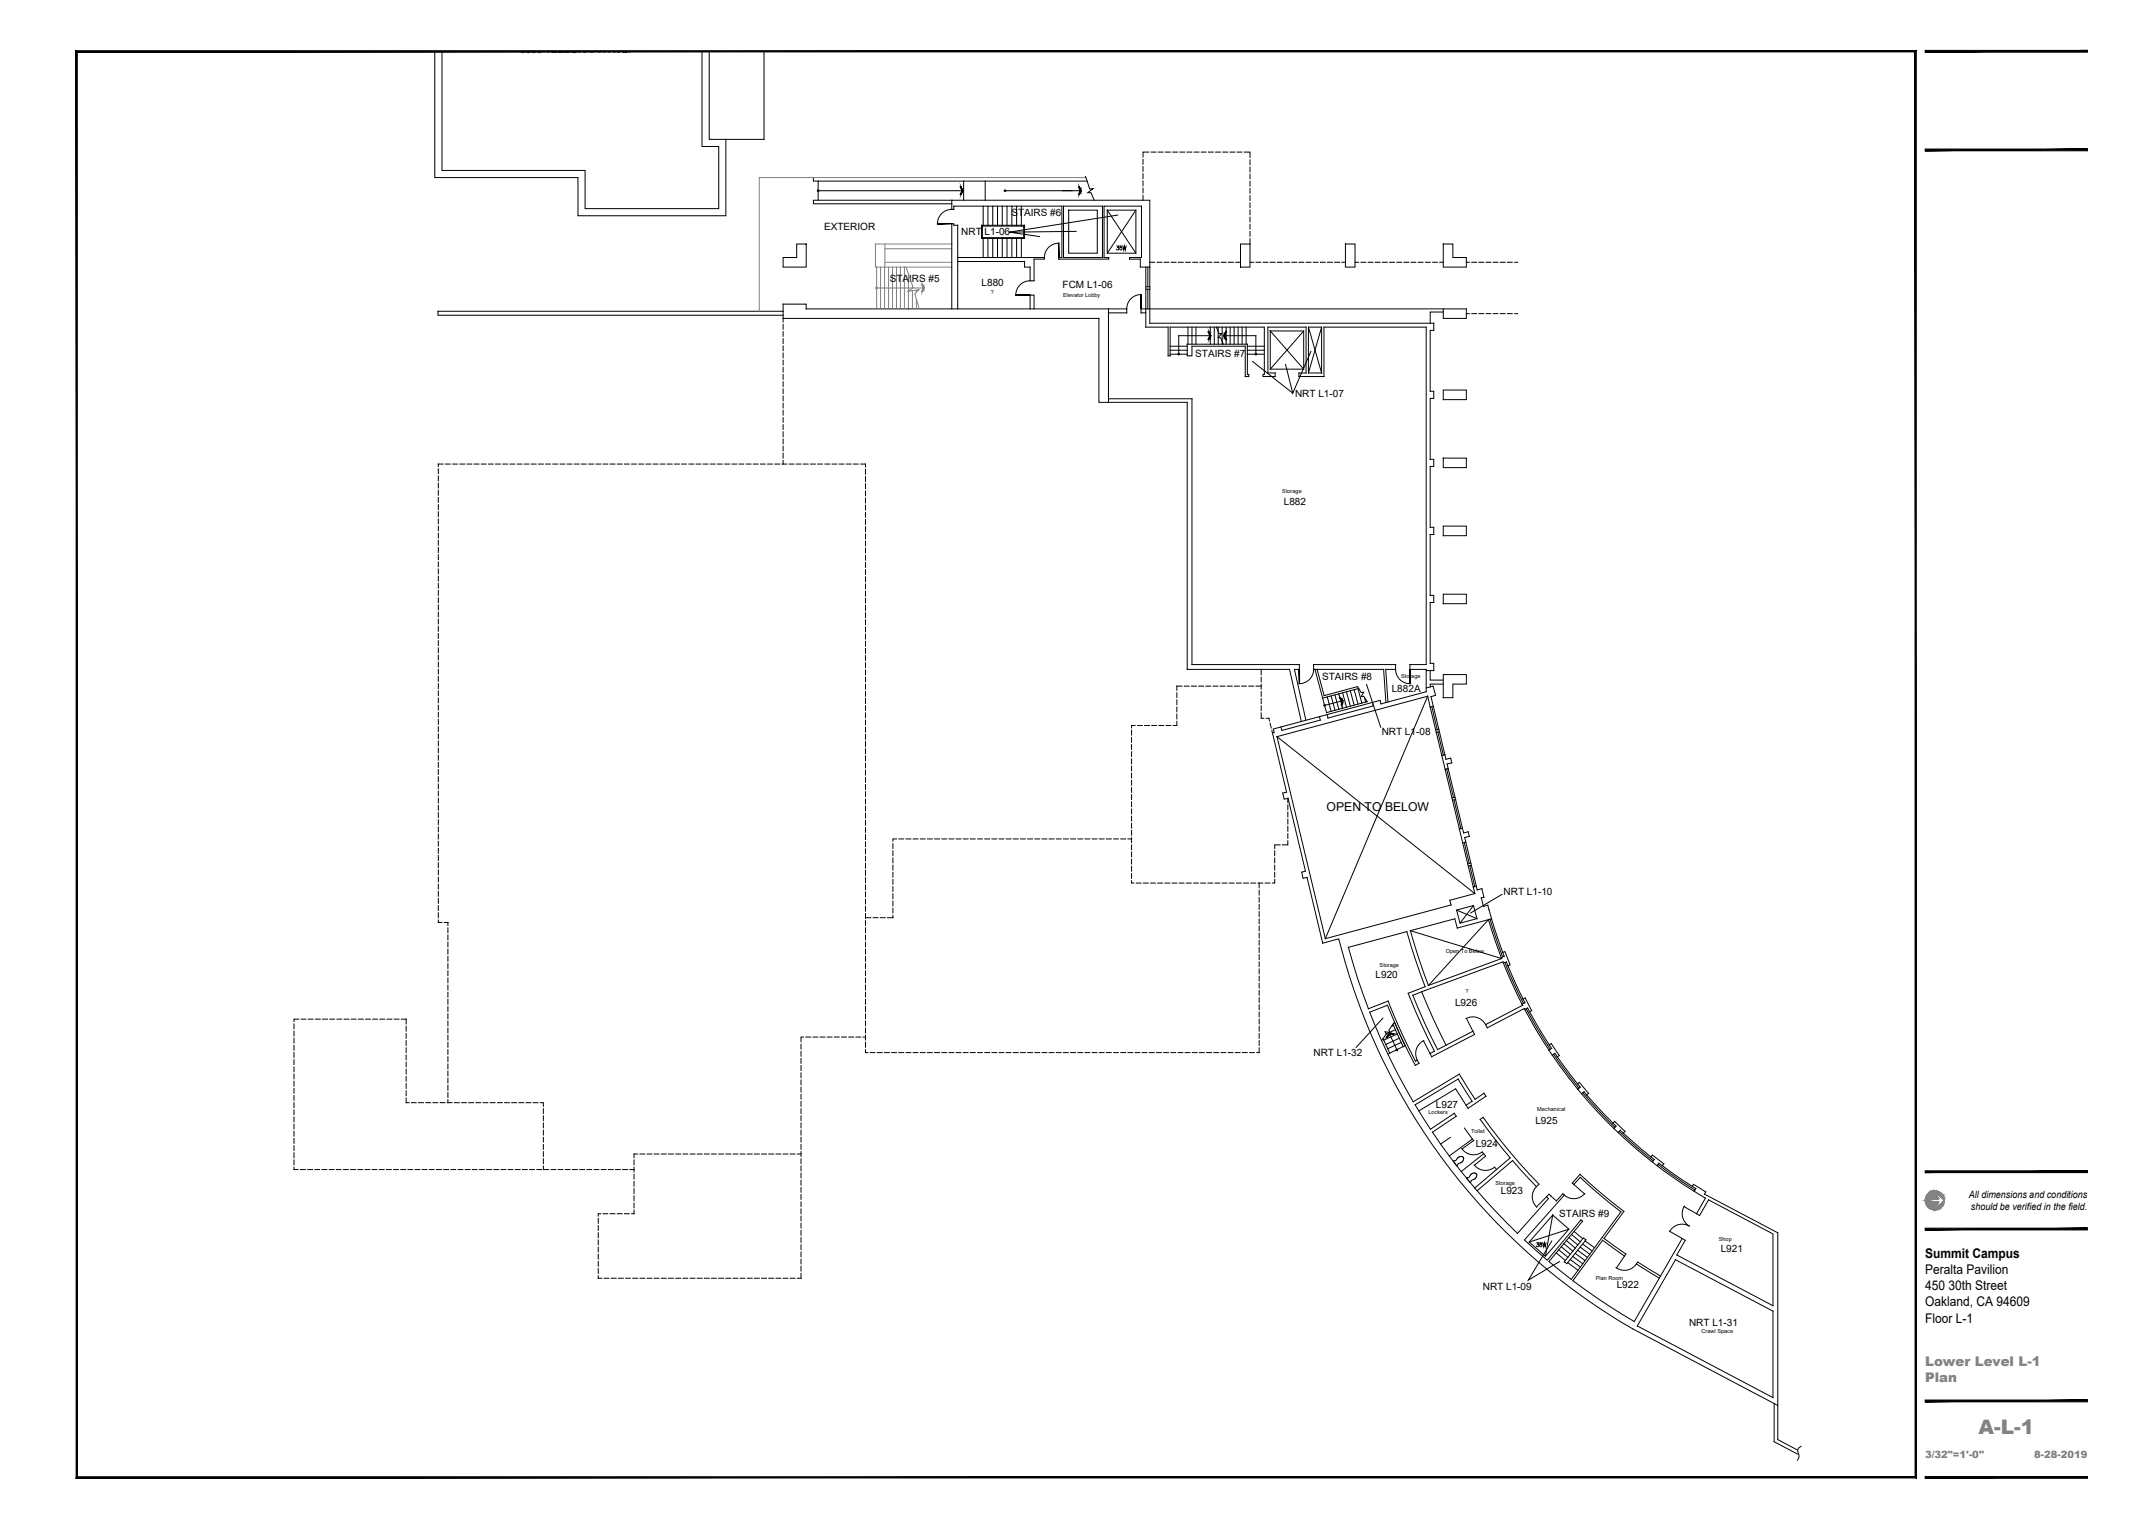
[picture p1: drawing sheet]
<svg xmlns="http://www.w3.org/2000/svg" width="1067mm" height="762mm" viewBox="0 0 1067 762" stroke-linecap="round" stroke-linejoin="round" font-family="sans-serif">
<!-- layer: A-WALL-FULL -->
<g fill="none" stroke="#000" stroke-width=".5">
<path d="M217 26v63h71v19h74v-39M221 26v59h71v19h67v-31h-9v-47M354 26v43h27v-43M475 100h99v33h-5v-4h-5v-1h6v-25h-19v25h2v1h-25v-1h2v-25h-54v1h-1zM531 103h19v25h-19zM391 128h7v-6h4v11h-11zM478 128h43v1h-5v11h-2v-7h-3v-3h-33M619 122h5v11h-5zM671 122h5v11h-5zM720 122h5v6h7v5h-12zM391 155h-172v2h172M475 154v-42h1h2v42"/>
<path d="M514 154v-7h2v7M553 156h9v-2h-160v-2h-11v7h157v42h44v133h51l6 26M553 154v47M572 154v9h11v14h1v-14h47v24h-1v1h6v-2h-3v-23h19v23h-4v2h13v-25h51v168h-8v3h8v11l-23 6v-2l-54 15 1 1-1 1 7 29-2 1 1 3 2-1 8 36-2 1 1 3h2l8 32 8-2a312 312 0 0 0 147 195l72 38M574 154v7h141v4h-1v30h1v4h-1v30h1v4h-1v30h1v4h-1v30h1v3h-1v31h1v3h-3M720 154v5h12v-5h-163v2h3M720 156h-6v5M592 172h30v15h1v1h-2v-15h-26v4h-3zM653 163h6v23h-6zM553 199h42v132h53v3h-2l6 25M720 195h12v4h-12zM720 228h12v5h-12z"/>
<path d="M720 262h12v5h-12zM720 296h12v5h-12zM714 334v5h6M720 336h12v5h-7v7h-5zM658 357l1 2-19 5-1-1M685 350v2l-22 6-1-2M693 350l-2-16h5v-3h-41v3h35l2 16M712 343l3-1 1 5h-2l1 5-1 1-2-6-75 20 24 101 63-17-1-2 13-3-1-4h2v2l2-1 1 4-1 1 1 4 2-1 2 7-17 5-1-5-22 6 9 27 36-13 2-1-1-2h1l3 6-2 1v-2h-2l-45 16 12 27 18-9 1 2-22 11v-2l2-1-7-13-6-16 8-3-9-27-29 7 4 16 6 15 10-4 10 24 3 6h1l1 1-2 1-9-18-5-12-9 4 11 25 11 19 23-13 8 12 4-3 1 2-8 6-1-2 3-2-7-11-22 13 8 12 12-8 1 2-12 8a311 311 0 0 0 42 50l16-17-1-1 1-1 4 3 3-4 1 1-20 22 11 10 17-20 1 1-17 20 11 9 25-34-21-17-3 4v-1l3-4 22 18-10 14 11 7v1l-11-7-15 20 18 12 12 8 24-41 2 1-4 7 48 25v-36l-32-17-5 8-1-1 4-7-6-4 1-1-2-1 1-1 6 3-1 1 37 20v103l10 5M720 341h-6v2M719 377l2-1 1 3 2-1v2l-2 1 1 2-2 1zM728 413h2v2h3v2l-2 1v2h-1zM727 454l8-2 2 6-8 2z"/>
<path d="M741 511l19-10h-1l2-1-1-2h1l3 6-1 1-1-2h-1l-19 10zM773 521l1-1 4 6-1 1-1-2-1 1-2-2 1-1zM787 541l1-1 5 5-1 1-2-2-1 1-2-2 1-1zM805 563l1-1-1-2 1-1 5 5-1 1-2-1-1 1M824 580l1-2-1-1v-1l6 4-1 1-1-1-1 1M736 592l18-15-15-19 1-1 13 17 15 17-1 1-12-13-18 15M829 636l-12-7-1 1 12 7M836 628l49 26v43l-68-36zM885 700v19l12 6"/>
</g>
<!-- layer: A-FLOR-STRS -->
<g fill="none" stroke="#000" stroke-width=".5">
<path d="M406 89v1h136M408 90v10M475 100h-69v2h69M481 90v10M492 90v10M542 88l2 6h1l-2 2h1l2 4M490 112h21v7h-21zM490 113h21v6h-21zM491 103v9M491 119v9M493 103v9M493 119v9"/>
<path d="M495 103v9M495 119v9M498 103v9M498 119v9M500 103v9M500 119v9M502 103v9M502 119v9M505 103v9M505 119v9M507 103v9M507 119v9"/>
<path d="M510 103v10M510 119v9M584 177h8M584 175h8M584 173h8M593 163v9M595 163v9M597 163v9M604 163v9M606 163v9M607 163l1 3h2l-2 2h1l1 4M608 163v9"/>
<path d="M610 163v9M612 163v9M614 163v9M616 163v9M618 163v9M620 163v9M622 163v9M622 177h9M622 175h9M622 173h9M656 334l6 21 20-5-2-3h-1l1-2h-1l-2-3-16 5-4-13M662 348l2 7"/>
<path d="M664 347l2 7M666 347l2 7M668 346l2 7M670 346l2 7M672 345l2 7M674 344l2 8M676 344l2 7M678 343l2 8M678 343l-18 5M681 348v2M689 519l3-3-1-1h3l-1-1 3-4 5 11-8 5M690 518l3 7"/>
<path d="M693 515l-1 1M695 511l5 11M695 511l-1 1M696 514l-3 1M697 516l-7 3M698 518l-7 3M699 520l-7 3M724 567l-5 4M731 563l4 6M735 568l-12 8M740 574l1 3M740 575l-11 9"/>
<path d="M746 582l1 1M782 619l4 3M783 617l4 4M784 616l5 3M785 614l5 4M790 617l1 1-9 12-1-1zM791 619l5 3M776 625l5 4M778 623l4 4M779 622l5 4M780 620l5 4M782 630l5 3"/>
<path d="M783 628l6 4M785 627l5 3M786 625l5 4M787 623l5 4M788 622l5 3M790 620l4 4"/>
</g>
<!-- layer: A-FLOR-SHFT -->
<g fill="none" stroke="#000" stroke-width=".5">
<path d="M533 105h15v21h-15zM553 105h14v21h-14zM553 105l14 21M567 105l-14 21M634 165h17v19h-17zM634 165l17 19M651 165l-17 19M653 163l6 23M659 163l-6 23M712 347l-51 121M637 367l99 79M727 454l10 4"/>
<path d="M735 452l-6 8M743 459l-30 32M704 464l45 14M775 606l8 7-12 13-8-7zM775 606l-4 20M783 613l-20 6"/>
</g>
<!-- layer: L-EXTERIOR -->
<g fill="none" stroke="#808080" stroke-width=".5">
<path d="M542 89h-163v66M437 133v21M439 133v21M441 133v21M442 122v11M442 131h33M442 124h33M443 133v21M445 133v21M447 133v21M449 133v21M451 133v21"/>
<path d="M452 133l4 10-3 2h5l-2 2 3 7M453 137v17M475 122h-38v11h38M437 144h24M455 142v2M455 145v9M457 145v1M457 149v5M460 142l1 2-1 1 1-1z"/>
<circle cx="437" cy="144" r=".4"/>
</g>
<!-- layer: A-OVHD -->
<g fill="none" stroke="#000" stroke-width=".5">
<path d="M570 80v2M573 76h-3v2M574 76h3M578 76h2M582 76h2M585 76h3M589 76h2M592 76h3M596 76h2M599 76h3M603 76h2M607 76h2"/>
<path d="M610 76h3M614 76h2M617 76h3M621 76h3v3M624 80v2M570 83v2M570 87v2M570 90v3M570 94v2M570 97v3M624 83v3M624 87v2"/>
<path d="M624 90v3M624 94v2M624 98v2M624 101v3M624 105v2M624 108v3M624 112v2M624 115v3M624 119v3M574 131h2M577 131h3M581 131h2"/>
<path d="M584 131h3M588 131h2M592 131h2M595 131h3M599 131h2M602 131h3M606 131h2M609 131h3M613 131h2M617 131h2M624 131h2M627 131h2"/>
<path d="M630 131h3M634 131h2M637 131h3M641 131h2M645 131h2M648 131h3M652 131h2M655 131h3M659 131h2M662 131h3M666 131h2M670 131h1"/>
<path d="M676 131h2M679 131h2M683 131h2M686 131h3M690 131h2M693 131h3M697 131h2M701 131h2M704 131h2M708 131h2M711 131h3M715 131h2"/>
<path d="M718 131h2M732 131h1M734 131h3M738 131h2M741 131h3M745 131h2M749 131h2M752 131h3M756 131h1M391 159v2M732 156h1M734 156h3"/>
<path d="M738 156h2M741 156h3M745 156h2M749 156h2M752 156h3M756 156h1M391 162v2M391 165v3M391 169v2M391 172v3M391 176v2M391 180v2"/>
<path d="M391 183v3M391 187v2M391 190v3M391 194v2M391 197v3M391 201v2M391 205v2M391 208v3M391 212v2M391 215v3M391 219v2M219 234v2"/>
<path d="M219 237v3M221 231h-2v2M222 231h3M226 231h2M229 231h3M233 231h2M237 231h2M240 231h3M244 231h2M247 231h3M251 231h2M254 231h3"/>
<path d="M258 231h2M262 231h2M265 231h3M269 231h2M272 231h3M276 231h2M279 231h3M283 231h2M287 231h2M290 231h3M294 231h2M297 231h3"/>
<path d="M301 231h2M304 231h3M308 231h2M312 231h2M315 231h3M319 231h2M322 231h3M326 231h2M329 231h3M333 231h2M337 231h2M340 231h3"/>
<path d="M344 231h2M347 231h3M351 231h2M354 231h3M358 231h2M362 231h2M365 231h3M369 231h2M372 231h3M376 231h2M379 231h3M383 231h2"/>
<path d="M387 231h2M390 231h3M391 222v3M391 226v2M391 230v1M394 231h2M397 231h3M401 231h2M404 231h3M408 231h2M412 231h2M415 231h3"/>
<path d="M419 231h2M422 231h3M426 231h2M429 231h3v2M432 234v3M432 238v2M219 241v2M219 245v2M219 248v2M219 252v2M219 255v3M219 259v2"/>
<path d="M432 241v3M432 245v2M432 248v3M432 252v2M432 256v2M432 259v2M219 262v3M219 266v2M219 270v2M219 273v2M219 277v2M432 263v2"/>
<path d="M432 266v3M432 270v2M432 273v3M432 277v2M219 280v3M219 284v2M219 287v3M219 291v2M219 295v2M219 298v2M432 281v2M432 284v2"/>
<path d="M432 288v2M432 291v3M432 295v2M432 298v3M219 302v2M219 305v3M219 309v2M219 312v3M219 316v2M219 320v2M432 302v2M432 306v2"/>
<path d="M432 309v2M432 313v2M432 316v3M432 320v2M219 323v2M219 327v2M219 330v3M219 334v2M219 337v3M432 323v3M432 327v2M432 331v2"/>
<path d="M432 334v2M432 338v2M629 334v2M629 338v2M219 341v2M219 345v2M219 348v2M219 352v2M219 355v3M219 359v2M432 341v3M432 345v2"/>
<path d="M432 348v3M432 352v2M432 356v2M432 359v3M587 360v2h-2M587 345v3M587 349v2M587 353v2M587 356v3M590 342h-3v2M591 342h2M595 342h2"/>
<path d="M598 342h3M602 342h2M605 342h3M609 342h2M612 342h3M616 342h2M620 342h2M623 342h3M627 342h2M629 356v2h2M629 341v3M629 345v2"/>
<path d="M629 348v3M629 352v2M632 358h1v2M219 362v3M219 366v2M219 370v2M219 373v2M219 377v2M432 363v2M432 366v3M432 370v2M432 373v3"/>
<path d="M432 377v2M565 364v3M565 368v2M565 371v3M565 375v2M565 378v3M566 362h-1v1M568 362h2M571 362h3M575 362h2M578 362h3M582 362h2"/>
<path d="M634 361v2M635 364v2M219 380v3M219 384v2M219 387v3M219 391v2M219 395v2M219 398v3M432 381v2M432 384v2M432 388v2M432 391v3"/>
<path d="M432 395v2M432 398v3M565 382v2M565 386v2M565 389v3M565 393v2M565 396v3M565 400v2M643 398v2M219 402v2M219 405v3M219 409v2"/>
<path d="M219 412v3M219 416v2M219 420v2M432 402v2M432 406v2M432 409v3M432 413v2M432 416v3M432 420v2M447 418h-1v2M448 418h3M452 418h2"/>
<path d="M456 418h2M459 418h3M463 418h2M466 418h3M470 418h2M474 418h2M477 418h2M481 418h2M484 418h3M488 418h2M491 418h3M495 418h2"/>
<path d="M499 418h2M502 418h2M506 418h2M509 418h3M513 418h2M516 418h3M520 418h2M524 418h2M527 418h2M531 418h2M534 418h3M538 418h2"/>
<path d="M541 418h3M545 418h2M549 418h2M552 418h2M556 418h2M559 418h3M563 418h2M565 403v3M565 407v2M565 411v2M565 414v3M565 418v2"/>
<path d="M643 419v2h-3M643 401v3M643 405v2M643 409v2M643 412v3M643 416v2M219 423v2M219 427v2M219 430v3M219 434v2M219 437v3M432 423v3"/>
<path d="M432 427v2M432 431v2M432 434v3M432 438v2M446 421v2M446 424v3M446 428v2M446 431v3M446 435v2M446 439v2M565 439v1h1M565 421v3"/>
<path d="M565 425v2M565 428v3M565 432v2M565 436v2M636 439v1h-1M636 424v3M636 428v2M636 431v3M636 435v2M639 421h-3v2M219 441v2M219 445v2"/>
<path d="M219 448v2M219 452v2M219 455v3M219 459v1h2M432 441v3M432 445v2M432 448v3M432 452v2M432 456v2M432 459v3M432 458h3M436 458h2"/>
<path d="M439 458h3M446 442v3M446 446v2M446 449v3M446 453v2M446 456v2h-3M567 440h2M571 440h2M574 440h3M578 440h2M581 440h3M585 440h2"/>
<path d="M588 440h3M592 440h2M596 440h2M599 440h2M603 440h2M606 440h3M610 440h2M613 440h3M617 440h2M621 440h2M624 440h3M628 440h2"/>
<path d="M628 440v3M628 444v2M628 448v2M628 451v2M628 455v2M628 458v3M631 440h3M222 460h1v2M223 463v2M223 466v3M223 470v2M223 473v3"/>
<path d="M223 477v2M432 463v2M432 466v3M432 470v2M432 473v3M432 477v2M628 462v2M628 465v3M628 469v2M628 473v2M628 476v2M628 480v2"/>
<path d="M223 481v2M223 484v3M223 488v2M223 491v3M223 495v2M223 498v3M432 481v2M432 484v3M432 488v2M432 491v3M432 495v2M432 498v3"/>
<path d="M628 483v3M628 487v2M628 490v3M628 494v2M628 498v2M147 511v2M147 514v3M147 518v2M149 508h-2v1M150 508h3M154 508h2M157 508h3"/>
<path d="M161 508h2M165 508h2M168 508h2M172 508h2M175 508h3M179 508h2M182 508h3M186 508h2M190 508h2M193 508h3M197 508h2M200 508h3v3"/>
<path d="M203 512v2M203 515v3M203 519v2M223 502v2M223 506v2M223 509v2M223 513v2M223 516v3M223 520v2M401 517h-1v3M402 517h2M406 517h2"/>
<path d="M409 517h3M413 517h2M416 517h3M420 517h2M424 517h2M427 517h2M431 517h1M432 502v2M432 506v2M432 509v2M432 513v2M432 516v3"/>
<path d="M432 520v2M628 501v2M628 505v2M628 508v3M628 512v2M628 515v3M628 519v2M147 521v3M147 525v2M147 528v3M147 532v2M147 536v2"/>
<path d="M147 539v3M203 523v2M203 526v2M203 530v2M203 533v3M203 537v2M223 523v3M223 527v2M223 531v2M223 534v3M223 538v2M400 521v2"/>
<path d="M400 524v3M400 528v2M400 531v3M400 535v2M400 539v2M432 523v2h1M434 525h3M438 525h2M441 525h3M445 525h2M448 525h3M452 525h2"/>
<path d="M456 525h2M459 525h3M463 525h2M466 525h3M470 525h2M474 525h2M477 525h2M481 525h2M484 525h3M488 525h2M491 525h3M495 525h2"/>
<path d="M499 525h2M502 525h2M506 525h2M509 525h3M513 525h2M516 525h3M520 525h2M524 525h2M527 525h2M531 525h2M534 525h3M538 525h2"/>
<path d="M541 525h3M545 525h2M549 525h2M552 525h2M556 525h2M559 525h3M563 525h2M566 525h3M570 525h2M574 525h2M577 525h2M581 525h2"/>
<path d="M584 525h3M588 525h2M591 525h3M595 525h2M599 525h2M602 525h2M606 525h2M609 525h3M613 525h2M616 525h3M620 525h2M624 525h2"/>
<path d="M628 523v2h-1M147 543v2M147 546v3M147 550v2M147 553v3M147 557v2M203 548v2h1M203 540v3M203 544v2M205 550h3M209 550h2M212 550h3"/>
<path d="M216 550h2M220 550h2M223 550h3M223 541v3M223 545v2M223 548v2M227 550h2M230 550h3M234 550h2M237 550h3M241 550h2M245 550h2"/>
<path d="M248 550h3M252 550h2M255 550h3M259 550h2M262 550h3M266 550h2M270 550h1v2M271 553v2M271 556v3M400 542v3M400 546v2M400 549v3"/>
<path d="M400 553v2M400 556v3M147 561v2M147 564v3M147 568v2M147 571v3M147 575v2M147 578v3M271 560v2M271 564v2M271 567v3M271 571v2"/>
<path d="M271 574v3M271 578v2M316 578v3M318 576h-2v1M319 576h3M323 576h2M326 576h3M330 576h2M334 576h2M337 576h3M341 576h2M344 576h3"/>
<path d="M348 576h2M351 576h3M355 576h2M359 576h2M362 576h3M366 576h2M369 576h3M373 576h2M376 576h3M380 576h2M384 576h2M387 576h3"/>
<path d="M391 576h2M394 576h3M398 576h2M400 560v2M400 564v2M400 567v3M400 571v2M400 574v3M400 578v2M147 582v1h2M150 583h2M154 583h2"/>
<path d="M157 583h2M161 583h2M164 583h3M168 583h2M171 583h3M175 583h2M179 583h2M182 583h3M186 583h2M189 583h3M193 583h2M196 583h3"/>
<path d="M200 583h2M204 583h2M207 583h3M211 583h2M214 583h3M218 583h2M221 583h3M225 583h2M229 583h2M232 583h2M236 583h2M239 583h3"/>
<path d="M243 583h2M246 583h3M250 583h2M254 583h2M257 583h3M261 583h2M264 583h3M268 583h2M271 581v2M271 583h3M275 583h2M279 583h2"/>
<path d="M282 583h2M286 583h2M289 583h3M293 583h2M296 583h3M300 583h2M304 583h2M307 583h3M311 583h2M314 583h2M316 582v2M316 586v2"/>
<path d="M316 589v3M316 593v2M316 596v3M316 600v2M400 581v3M400 585v2M400 589v2M400 592v3M400 596v2M400 599v3M299 608v2M299 611v3"/>
<path d="M299 615v2M299 618v3M300 605h-1v1M301 605h2M304 605h3M308 605h2M312 605h2M316 603v2h-1M400 603v2M400 606v3M400 610v2M400 614v2"/>
<path d="M400 617v3M299 636v1h1M299 622v2M299 626v2M299 629v2M299 633v2M301 637h3M305 637h2M309 637h2M312 637h3M316 637h2M319 637h3"/>
<path d="M323 637h2M326 637h3M330 637h2M334 637h2M337 637h3M341 637h2M344 637h3M348 637h2M351 637h3M355 637h2M359 637h2M362 637h3"/>
<path d="M366 637h2M369 637h3M373 637h2M376 637h3M380 637h2M384 637h2M387 637h3M391 637h2M394 637h3M400 621v2M400 624v3M400 628v2"/>
<path d="M400 631v3M400 635v2h-2"/>
</g>
<!-- layer: A-WALL-SILL -->
<g fill="none" stroke="#000" stroke-width=".5">
<path d="M572 133v21M574 133v21M714 353l5 24M715 352l6 24M718 364h-2M718 365h-1M721 384l7 29M723 383l7 30M726 398h-1M726 399h-1M731 420l6 22M730 420l5 22"/>
<path d="M734 430l-2 1M734 432h-1M743 459l6 19M744 458l6 17M750 480l9 21M752 482l8 16M761 503l12 21M763 505l10 16M775 526l12 17M777 527l10 14M789 545a237 237 0 0 0 56 49M792 546l13 14"/>
<path d="M810 565l14 12M829 581l15 11"/>
</g>
<!-- layer: A-GLAZ -->
<g fill="none" stroke="#000" stroke-width=".5">
<path d="M573 133v10M572 144h2M572 143h2M573 144v10M714 352l3 12M717 365l3 12M722 383l3 15M726 399l3 14M731 420l2 11M733 432l3 10M743 458l7 19M751 480l9 20"/>
<path d="M762 503l12 20M775 526l13 17M790 545l16 17M808 564l17 15M827 581l19 12"/>
</g>
<!-- layer: A-SYMB -->
<g fill="none" stroke="#000" stroke-width=".5">
<path d="M408 95h73M479 93l1 2v2h-1l1-2zM501 95h39M538 93l2 2-1 2h-1l1-2zM603 166l1 1-1 2 1-2zM604 167h-16v10M611 167h16v10M611 166h1l-1 1 1 2-1-2zM668 348l2 1v2h-1l1-1zM670 349l-9 3M693 515l2 1h-2l-1 1zM693 515l4 9"/>
<circle cx="408" cy="95" r=".4"/>
<circle cx="501" cy="95" r=".4"/>
<circle cx="588" cy="177" r=".4"/>
<circle cx="627" cy="177" r=".4"/>
<circle cx="661" cy="352" r=".4"/>
<circle cx="697" cy="524" r=".4"/>
</g>
<g fill="#000" stroke="#000" stroke-width=".5">
<path d="M479 93l1 2zM480 93v2z"/>
<path d="M480 95l-1 2zM480 95v2z"/>
<path d="M538 93l1 2zM539 93l1 2z"/>
<path d="M539 95l-1 2zM539 95h1l-1 2z"/>
<path d="M603 166l1 1zM603 166l1 1z"/>
<path d="M604 167l-1 2zM604 167l-1 2z"/>
<path d="M611 166v1l1-1zM611 166v1z"/>
<path d="M611 167l1 2h-1zM611 167v2v-2z"/>
<path d="M668 348h1l1 2zM669 348l1 2v-1z"/>
<path d="M670 350l-1 1zM670 350v-1v2z"/>
<path d="M692 517l1-1-1 1zM693 515l-1 2 1-1z"/>
<path d="M693 516h2zM693 515h2l-2 1z"/>
</g>
<!-- layer: L-EXTERIOR -->
<g fill="#808080" stroke="#808080" stroke-width=".5">
<path d="M461 144l-1 1zM461 144l-1 1z"/>
<path d="M460 142l1 2zM460 142l1 2z"/>
</g>
<!-- layer: A-FLOR-CASE -->
<path d="M709 495l13 26M732 551l-6-8-18 11" fill="none" stroke="#000" stroke-width=".5"/>
<!-- layer: A-DOOR -->
<g fill="none" stroke="#000" stroke-width=".5">
<path d="M475 104a7 7 0 0 0-7 8M528 121a7 7 0 0 0-7 7M514 140a7 7 0 0 0-7 7M570 147a7 7 0 0 0-8 7M655 334a7 7 0 0 1-7 7M696 334a7 7 0 0 0 8 7M710 519l4 6M710 519a7 7 0 0 0-3 10M731 508a7 7 0 0 1 10 3M732 508l3 6M729 573a7 7 0 0 0 10 2M735 569l-5 4"/>
<path d="M741 577l-5 4M736 581a7 7 0 0 0 10 1M767 592a7 7 0 0 0 0 10M772 597l-5 5M785 591l6 4M791 595a7 7 0 0 1-10 1M833 614l6 4M840 602l7 3M840 601a7 7 0 0 0 3 10 7 7 0 0 0-10 3M811 626l-4 6M816 630a7 7 0 0 1-10 2"/>
</g>
<!-- layer: P-FIXT -->
<path d="M727 578a1.7 1.7 0 0 1 2-1 1.7 1.7 0 0 1 1 1 1.7 1.7 0 0 1-1 2M727 578l-2 1 2 2 2-1M732 588l1-1 1-1a1.7 1.7 0 0 1 3-1 1.8 1.8 0 0 1-2 3l-1 2z" fill="none" stroke="#000" stroke-width=".5"/>
<!-- layer: A-DOOR -->
<g fill="#000" stroke="#000" stroke-width=".5">
<path d="M468 112l7-1zM468 111h7z"/>
<path d="M528 121v7zM528 121v7z"/>
<path d="M507 147h7zM507 147h7z"/>
<path d="M569 147v7zM569 147v7z"/>
<path d="M648 334v7zM648 334v7z"/>
<path d="M703 334l1 7zM703 334l1 7z"/>
</g>
<!-- layer: A-ANNO-TEXT -->
<path d="M899 721l-2 2v1a3 3 0 0 1 0 4" fill="none" stroke="#000" stroke-width=".5"/>
<!-- layer: A-ANNO-TEXT-CTC -->
<path d="M537 115l-33 1 15 2M558 107l-54 9M654 175l-9 21-4-14M625 180l20 16M682 341l7 22M749 446l-15 9M690 508l-13 14M774 619l-11 19 15-9" fill="none" stroke="#000" stroke-width=".5"/>
<!-- layer: T-5 -->
<g fill="#000" stroke="#000" stroke-width=".5">
<path d="M961 25v1l81-1zM961 26l81-1v1z"/>
<path d="M961 74v1l81-1zM961 75l81-1v1z"/>
<path d="M961 584v1l81-1zM961 585l81-1v1z"/>
<path d="M961 612v1l81-1zM961 613l81-1v1z"/>
<path d="M961 698v1l81-1zM961 699l81-1v1z"/>
<path d="M956 26v710v1zM956 26v-1v712zM39 26h917v-1zM38 25h918l-917 1zM38 25l1 711v-710zM38 25l1 711-1 1zM39 736l-1 1 918-1zM38 737l918-1v1z"/>
<path d="M961 736v1l81-1zM961 737l81-1v1z"/>
</g>
<!-- layer: PER_TB-30x42_BASE|T-8 -->
<g fill="#808080" stroke="#808080" stroke-width=".5">
<path d="M961 599h6h-6z"/>
<path d="M970 599h-1z"/>
<path d="M965 603h1z"/>
<path d="M966 603h1z"/>
<path d="M965 594h1z"/>
<path d="M961 598h6l-6 1z"/>
<path d="M969 597h1v1z"/>
<path d="M961 599h6zM961 599h6z"/>
<path d="M969 599l1 1v-1zM969 599l1 1h-1z"/>
<path d="M961 599l6 1v-1zM961 599l6 1h-6z"/>
<path d="M969 600v1l1-1zM968 601l1-1v1z"/>
<path d="M961 600l6 1v-1zM961 600l6 1h-6z"/>
<path d="M968 601l1 1v-1zM968 601l1 1h-2z"/>
<path d="M961 601l5 1 1-1zM961 601l5 1h-4z"/>
<path d="M967 602h1h1zM967 602h1h-2z"/>
<path d="M962 602h4zM962 602h4h-4z"/>
<path d="M966 602l2 1v-1zM966 602l2 1h-2z"/>
<path d="M962 602l4 1v-1zM962 602l4 1z"/>
<path d="M966 603h2zM966 603h1h-1z"/>
<path d="M963 603h3zM963 603h3z"/>
<path d="M964 603h2zM964 603h1z"/>
<path d="M965 594h2zM965 594h2z"/>
<path d="M965 594h1zM964 594h2z"/>
<path d="M966 594l2 1zM966 594l2 1z"/>
<path d="M964 594l2 1zM963 595h3z"/>
<path d="M966 595h2zM966 595h2z"/>
<path d="M963 595h3zM962 595h1h3z"/>
<path d="M966 595l3 1-1-1zM966 595l3 1h-2z"/>
<path d="M962 595l4 1v-1zM962 595l4 1h-4z"/>
<path d="M967 596h2zM967 596h2h-1z"/>
<path d="M962 596h5h-1zM962 596h5h-6z"/>
<path d="M968 596l2 1-1-1zM968 596l2 1h-1z"/>
<path d="M961 596l6 1v-1zM961 596l6 1h-6z"/>
<path d="M961 597l6 1v-1zM961 597l6 1h-6z"/>
<path d="M969 597l1 1zM969 598h1v1z"/>
<path d="M961 598h6zM961 598h6z"/>
</g>
<g fill="none" stroke="#808080" stroke-width=".5">
<path d="M961 599l6-1-2-4 5 5-5 4 2-4z"/>
<circle cx="965" cy="599" r="5"/>
</g>
<text font-size="10" fill="#808080" x="987" y="715">A-L-1</text>
<g font-size="6.7">
<text x="961" y="627">Summit Campus</text>
<text x="961" y="635">Peralta Pavilion</text>
<text x="961" y="643">450 30th Street</text>
<text x="961" y="651">Oakland, CA 94609</text>
<text x="961" y="660">Floor L-1</text>
</g>
<g font-size="6.7" fill="#808080">
<text x="961" y="681">Lower Level L-1</text>
<text x="961" y="689">Plan</text>
</g>
<text font-size="6.1" x="662" y="404">OPEN TO BELOW</text>
<g font-size="5.3">
<text x="556" y="126">35W</text>
<text x="766" y="623">38W</text>
</g>
<g font-size="5">
<text x="260" y="26">3000 TELEGRAPH AVE.</text>
<text x="505" y="108">STAIRS #6</text>
<text x="411" y="115">EXTERIOR</text>
<text x="480" y="117">NRT L1-06</text>
<text x="444" y="141">STAIRS #5</text>
<text x="490" y="142">L880</text>
<text x="530" y="143">FCM L1-06</text>
<text x="596" y="178">STAIRS #7</text>
<text x="646" y="198">NRT L1-07</text>
<text x="641" y="252">L882</text>
<text x="660" y="339">STAIRS #8</text>
<text x="694" y="345">L882A</text>
<text x="689" y="366">NRT L1-08</text>
<text x="750" y="447">NRT L1-10</text>
<text x="686" y="488">L920</text>
<text x="726" y="502">L926</text>
<text x="655" y="527">NRT L1-32</text>
<text x="717" y="553">L927</text>
<text x="766" y="561">L925</text>
<text x="736" y="572">L924</text>
<text x="749" y="596">L923</text>
<text x="982" y="598">All dimensions and conditions</text>
<text x="983" y="603">should be verified in the field.</text>
<text x="778" y="607">STAIRS #9</text>
<text x="859" y="624">L921</text>
<text x="740" y="643">NRT L1-09</text>
<text x="807" y="642">L922</text>
<text x="843" y="661">NRT L1-31</text>
</g>
<g font-size="5" fill="#808080">
<text x="961" y="727">3/32&quot;=1'-0&quot;</text>
<text x="1015" y="727">8-28-2019</text>
</g>
<g font-size="2.8">
<text x="494" y="146">?</text>
<text x="531" y="148">Elevator Lobby</text>
<text x="640" y="246">Storage</text>
<text x="699" y="338">Storage</text>
<text x="721" y="475">Open To Below</text>
<text x="688" y="482">Storage</text>
<text x="731" y="495">?</text>
<text x="713" y="556">Lockers</text>
<text x="767" y="554">Mechanical</text>
<text x="734" y="565">Toilet</text>
<text x="746" y="591">Storage</text>
<text x="858" y="619">Shop</text>
<text x="796" y="638">Plan Room</text>
<text x="849" y="665">Crawl Space</text>
</g>
</svg>
